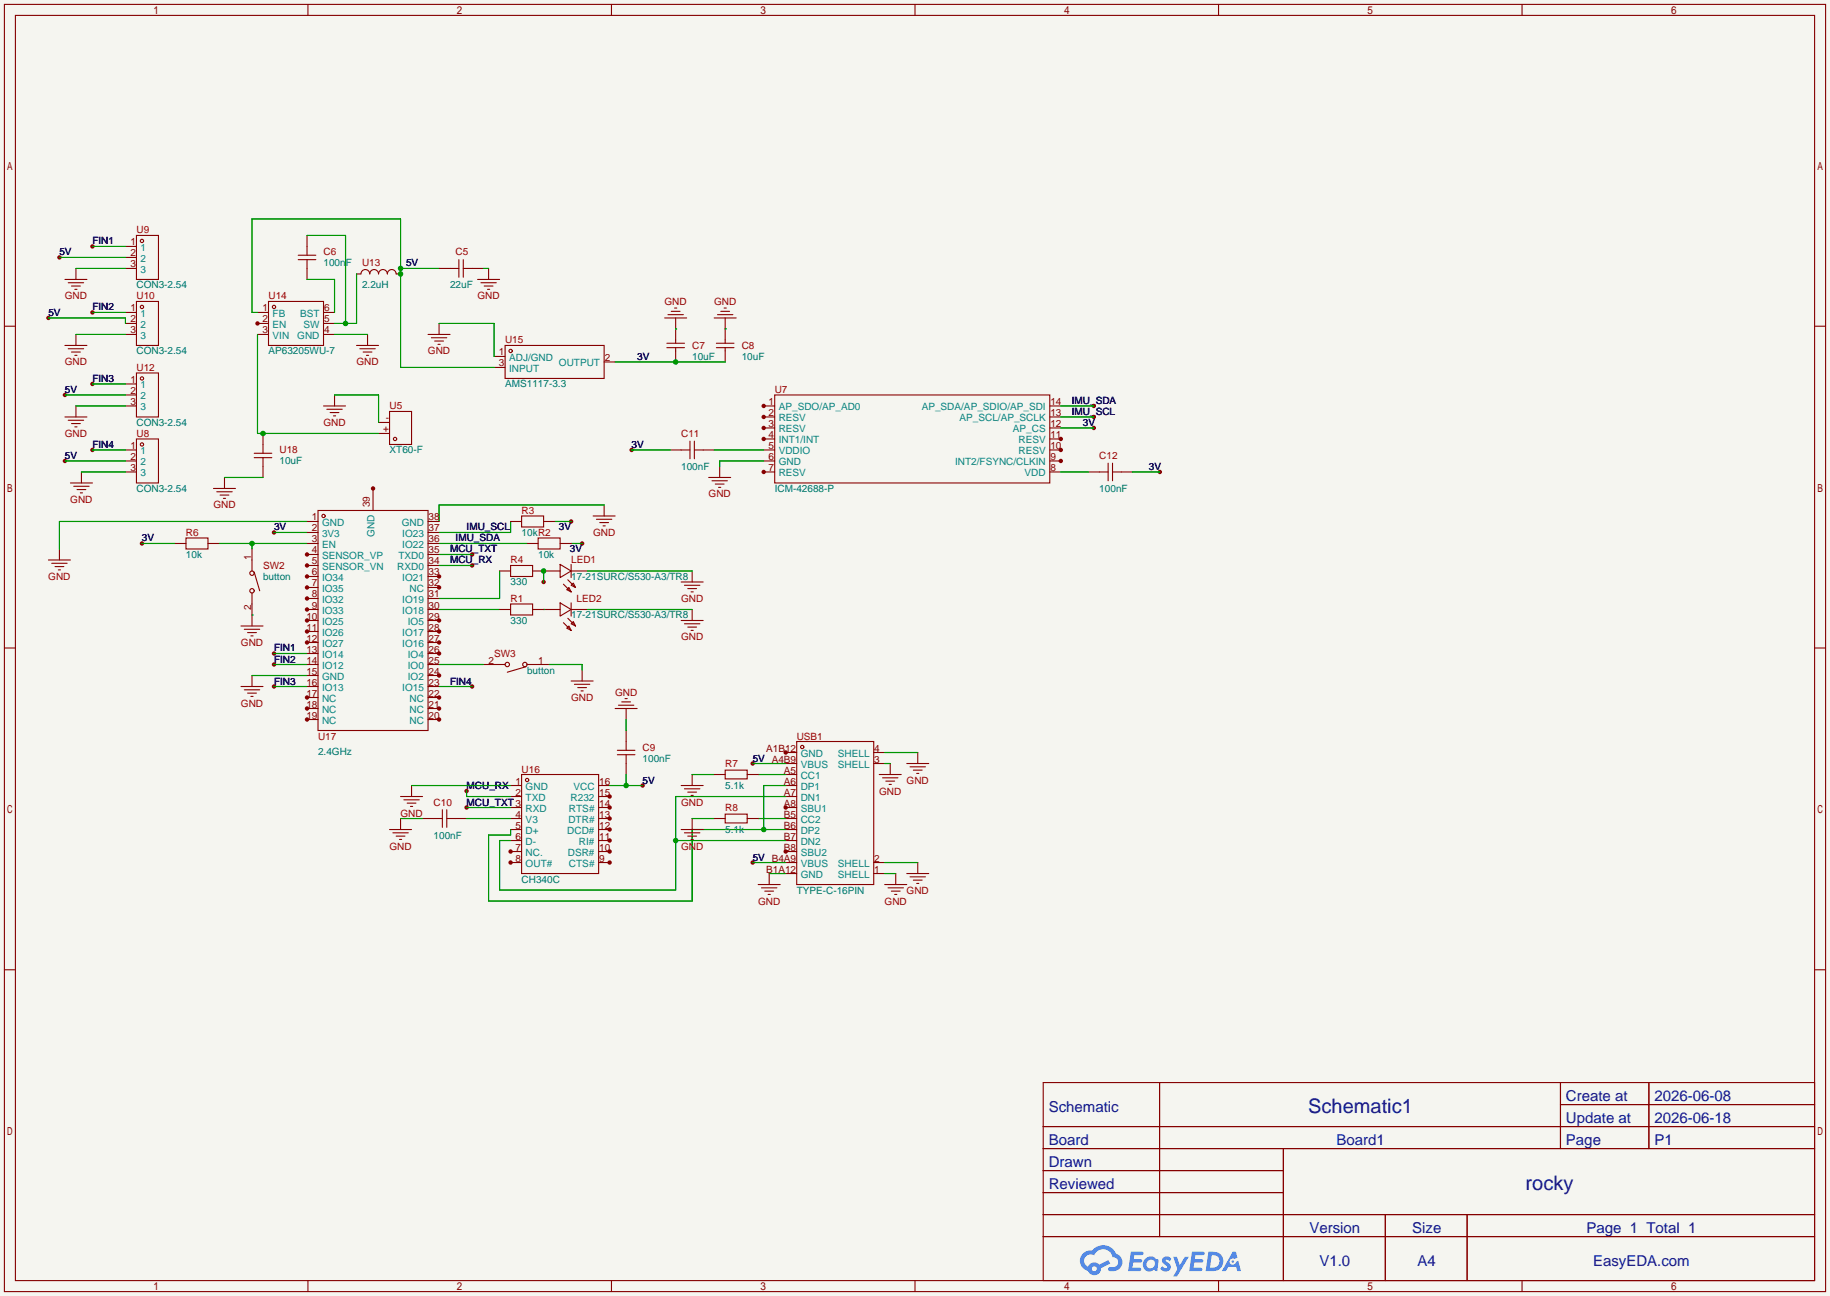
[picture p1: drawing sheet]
<svg xmlns="http://www.w3.org/2000/svg" width="422mm" height="299mm" viewBox="0 0 422 299" stroke-linecap="round" stroke-linejoin="round" font-family="sans-serif">
<path d="M0 0h422.4v299.2h-422.4z" fill="#f5f5f0"/>
<g fill="#850000">
<circle cx="176.3" cy="93.7" r=".51"/>
<circle cx="176.3" cy="96.3" r=".51"/>
<circle cx="176.3" cy="98.8" r=".51"/>
<circle cx="176.3" cy="101.3" r=".51"/>
<circle cx="176.3" cy="109" r=".51"/>
<circle cx="244.9" cy="106.4" r=".51"/>
<circle cx="244.9" cy="103.9" r=".51"/>
<circle cx="244.9" cy="101.3" r=".51"/>
<circle cx="59.4" cy="74.7" r=".51"/>
<circle cx="181.4" cy="173.7" r=".51"/>
<circle cx="181.4" cy="186.4" r=".51"/>
<circle cx="181.4" cy="196.6" r=".51"/>
<circle cx="117.9" cy="196.6" r=".51"/>
<circle cx="117.9" cy="199.1" r=".51"/>
<circle cx="140.7" cy="199.1" r=".51"/>
<circle cx="140.7" cy="196.6" r=".51"/>
<circle cx="140.7" cy="194.1" r=".51"/>
<circle cx="140.7" cy="191.5" r=".51"/>
<circle cx="140.7" cy="189" r=".51"/>
<circle cx="140.7" cy="186.4" r=".51"/>
<circle cx="140.7" cy="183.9" r=".51"/>
<circle cx="86.1" cy="112.8" r=".51"/>
<circle cx="101.3" cy="133.1" r=".51"/>
<circle cx="101.3" cy="135.6" r=".51"/>
<circle cx="101.3" cy="143.3" r=".51"/>
<circle cx="101.3" cy="145.8" r=".51"/>
<circle cx="101.3" cy="148.3" r=".51"/>
<circle cx="101.3" cy="150.9" r=".51"/>
<circle cx="101.3" cy="156" r=".51"/>
<circle cx="101.3" cy="161" r=".51"/>
<circle cx="101.3" cy="163.6" r=".51"/>
<circle cx="101.3" cy="166.1" r=".51"/>
<circle cx="70.9" cy="166.1" r=".51"/>
<circle cx="70.9" cy="163.6" r=".51"/>
<circle cx="70.9" cy="161" r=".51"/>
<circle cx="70.9" cy="148.3" r=".51"/>
<circle cx="70.9" cy="145.8" r=".51"/>
<circle cx="70.9" cy="143.3" r=".51"/>
<circle cx="70.9" cy="140.7" r=".51"/>
<circle cx="70.9" cy="138.2" r=".51"/>
<circle cx="70.9" cy="135.6" r=".51"/>
<circle cx="70.9" cy="133.1" r=".51"/>
<circle cx="70.9" cy="130.6" r=".51"/>
<circle cx="70.9" cy="128" r=".51"/>
<circle cx="13.7" cy="59.4" r=".51"/>
<circle cx="11.2" cy="73.4" r=".51"/>
<circle cx="15" cy="91.2" r=".51"/>
<circle cx="15" cy="106.4" r=".51"/>
<circle cx="63.2" cy="122.9" r=".51"/>
<circle cx="252.5" cy="93.7" r=".51"/>
<circle cx="252.5" cy="96.3" r=".51"/>
<circle cx="134.4" cy="125.5" r=".51"/>
<circle cx="131.8" cy="120.4" r=".51"/>
<circle cx="63.2" cy="150.9" r=".51"/>
<circle cx="63.2" cy="153.4" r=".51"/>
<circle cx="63.2" cy="158.5" r=".51"/>
<circle cx="109" cy="158.5" r=".51"/>
<circle cx="125.5" cy="134.4" r=".51"/>
<circle cx="21.3" cy="56.9" r=".51"/>
<circle cx="21.3" cy="72.1" r=".51"/>
<circle cx="21.3" cy="88.6" r=".51"/>
<circle cx="21.3" cy="103.9" r=".51"/>
<circle cx="148.3" cy="181.4" r=".51"/>
<circle cx="109" cy="130.6" r=".51"/>
<circle cx="109" cy="128" r=".51"/>
<circle cx="107.7" cy="186.4" r=".51"/>
<circle cx="107.7" cy="182.6" r=".51"/>
<circle cx="32.8" cy="125.5" r=".51"/>
<circle cx="173.7" cy="199.1" r=".51"/>
<circle cx="173.7" cy="176.3" r=".51"/>
<circle cx="145.8" cy="103.9" r=".51"/>
<circle cx="267.7" cy="109" r=".51"/>
<circle cx="252.5" cy="98.8" r=".51"/>
</g>
<g fill="none" stroke="#850000" stroke-width=".25">
<path d="M1 1h420.4v297.2h-420.4zM3.6 3.6h415.2v292.1h-415.2zM71.1 1v2.6M141.1 1v2.6M211.2 1v2.6M281.3 1v2.6M351.3 1v2.6M1 75.3h2.6M418.8 75.3h2.6M1 149.6h2.6M418.8 149.6h2.6M1 223.9h2.6"/>
<path d="M418.8 223.9h2.6M240.8 249.9h178v45.8h-178zM267.7 249.9v35.6M360.2 249.9v15.3M360.2 255h58.6M380.6 249.9v15.3M240.8 260.1h178M240.8 265.2h178M240.8 270.3h55.4M240.8 275.3h55.4M296.2 265.2v30.5M71.1 295.7v2.5"/>
<path d="M141.1 295.7v2.5M211.2 295.7v2.5M240.8 280.4h178M240.8 285.5h178M281.3 295.7v2.5M319.8 280.4v15.3M338.6 280.4v15.3M351.3 295.7v2.5"/>
</g>
<g fill="#5487ff">
<path d="M268.5 290.3a1.3 1.3 0 0 1 1.9 .3l-.4 .6a.54 .54 0 0 0-1-.2l.2 .2a1.28 1.28 0 0 1 .8 2 1.53 1.53 0 0 1-2.2-.3l.5-.6 .8 .5a.31 .31 0 0 0 .3-.3 .31 .31 0 0 0-.2-.3 1.12 1.12 0 0 1-.7-1.9z"/>
<path d="M270.8 290.2h.8l.7 1.9 1.2-1.9h.9l-2.7 4.5h-.9l1-1.7z"/>
<path d="M261 289h2.3a.46 .46 0 0 1 .5 .1 .46 .46 0 0 1 .1 .5l-.3 .2h-1.8l-.1 .9h1.6a.4 .4 0 0 1 .3 .4 .4 .4 0 0 1-.4 .4h-1.6l-.2 1.2h1.4a.46 .46 0 0 1 .5 .1 .46 .46 0 0 1 .1 .5l-.4 .2h-2.6z"/>
<path d="M275.1 289h2.3a.47 .47 0 0 1 .5 .1 .47 .47 0 0 1 .1 .5l-.3 .2h-1.8l-.1 .9h1.6a.4 .4 0 0 1 .4 .4 .4 .4 0 0 1-.5 .4h-1.6l-.2 1.2h1.4a.46 .46 0 0 1 .5 .1 .46 .46 0 0 1 .1 .5l-.4 .2h-2.6z"/>
<path d="M284.5 289h.8l.3 1.3-.6 .4a.75 .75 0 0 0-1.1 .3 .75 .75 0 0 0 .5 1 .75 .75 0 0 0 .9-.6l.5-.3 .6 2.4h-.8l-.3-1h-1.8l-.5 1h-1z"/>
<path d="M278.9 289l-.6 4.5h1.4a2.27 2.27 0 0 0 2.7-2.3 2.27 2.27 0 0 0-2.7-2.2zM279.7 289.8a1.5 1.5 0 0 1 1.8 1.5 1.5 1.5 0 0 1-1.9 1.4h-.3z"/>
<path d="M264.4 290.6a1.6 1.6 0 0 0-.4 2.3 1.6 1.6 0 0 0 2.3 .2l.8 .4 .3-2.5-.1-.3h-.5a1.58 1.58 0 0 0-2.4-.1zM265 291.1a.99 .99 0 0 1 1.6 .6 .99 .99 0 0 1-1.3 1.1 .98 .98 0 0 1-.3-1.7z"/>
<path d="M250 289.4a2.37 2.37 0 0 0 1.1 4 1.54 1.54 0 0 0 1.8 1 1.54 1.54 0 0 0 1.2-1.6l2.2-1.1-.5-.8-2.1 1.1a1.57 1.57 0 0 0-2.6 .4 1.5 1.5 0 0 1-.7-2.1 1.5 1.5 0 0 1 2.2-.5 2.23 2.23 0 0 1 2.3-1.4 2.23 2.23 0 0 1 1.9 1.8 1.16 1.16 0 0 1 1.3 1.1 1.16 1.16 0 0 1-1.1 1.3h-.7a.47 .47 0 0 0-.5 .3 .47 .47 0 0 0 .4 .6 2.14 2.14 0 0 0 2.7-1.4 2.14 2.14 0 0 0-1.3-2.7 3.2 3.2 0 0 0-5.5-.7l-1.1 .1zM252 292.9a.6 .6 0 0 1 1.2 0 .6 .6 0 0 1-1.2 0z"/>
<circle cx="284.6" cy="291.3" r=".28"/>
</g>
<g fill="none" stroke="#850000" stroke-width=".25">
<path d="M29 56.9h2.5M29 59.4h2.5M31.5 54.4h5.1v10.1h-5.1zM68.8 58.9h4.1M68.8 59.9h4.1M70.9 54.4v4.5M70.9 59.9v4.6M105.9 59.9v4.1M106.9 59.9v4.1M15 79.8h5.1M15 64.5h5.1M15.7 65.3h3.6"/>
<path d="M16.5 66h2M17.3 66.8h.5M17.5 62v2.5M17.5 77.2v2.6M29 62h2.5M29 72.1h2.5M29 74.7h2.5M29 77.2h2.5M31.5 69.6h5.1v10.2h-5.1zM59.4 72.1h2.6M59.4 74.7h2.6M59.4 77.2h2.6"/>
<path d="M62 69.6h12.7v10.2h-12.7zM74.7 72.1h2.5M74.7 74.7h2.5M74.7 77.2h2.5M82.3 63.2h1a1.02 1.02 0 0 1 1-1 1.02 1.02 0 0 1 1 1 1.02 1.02 0 0 1 1.1-1 1.02 1.02 0 0 1 1 1 1.02 1.02 0 0 1 1-1 1.02 1.02 0 0 1 1 1 1.02 1.02 0 0 1 1-1 1.02 1.02 0 0 1 1 1h1.1M82.3 79.8h5.1M84.8 77.2v2.6M98.8 77.2h5.1M99.6 78h3.5M100.3 78.7h2.1M101.1 79.5h.5M101.3 62h4.6"/>
<path d="M101.3 74.7v2.5M106.9 62h4.6M110.2 64.5h5.1M111 65.3h3.6M111.8 66h2M112.5 66.8h.5M112.8 62v2.5M116.6 79.8h22.8v7.6h-22.8zM153.4 73.4h5.1M153.9 79.2h4.1M154.2 72.6h3.5M154.9 71.9h2.1"/>
<path d="M155.7 71.1h.5M156 73.4v5.8M164.8 73.4h5.1M165.4 79.2h4M165.6 72.6h3.6M166.4 71.9h2M167.1 71.1h.5M167.4 73.4v5.8M15 96.3h5.1M15.7 80.5h3.6M15.7 97h3.6M16.5 81.3h2"/>
<path d="M16.5 97.8h2M17.3 82h.5M17.3 98.6h.5M17.5 93.7v2.6M29 93.7h2.5M29 88.6h2.5M29 91.2h2.5M31.5 86.1h5.1v10.2h-5.1zM74.7 93.7h5.1M75.4 94.5h3.6M76.2 95.2h2M77 96h.5"/>
<path d="M77.2 91.2v2.5M83.1 80.5h3.5M83.8 81.3h2.1M84.6 82h.5M87.4 97.5h2.5M89.9 95h5.1v7.6h-5.1zM114 82.3h2.6M114 84.8h2.6M139.4 83.6h2.6M153.9 80.3h4.1M156 80.3v3.3M165.4 80.3h4"/>
<path d="M167.4 80.3v3.3M176.3 93.7h2.5M176.3 96.3h2.5M176.3 98.8h2.5M178.8 91.2h63.5v20.3h-63.5zM242.3 93.7h2.6M242.3 96.3h2.6M242.3 98.8h2.6M16.3 111.5h5M17 112.3h3.6M17.8 113h2M18.5 113.8h.5"/>
<path d="M18.8 109v2.5M29 103.9h2.5M29 106.4h2.5M29 109h2.5M31.5 101.3h5.1v10.2h-5.1zM49.3 112.8h5.1M50 113.5h3.6M50.8 114.3h2M51.6 115.1h.5M51.8 110.2v2.6M58.7 105.7h4M58.7 104.6h4"/>
<path d="M60.7 100.1v4.5M60.7 105.7v4.5M73.4 117.9h25.4v50.8h-25.4zM86.1 112.8v5.1M87.4 100.1h2.5M120.4 119.1h5.1v2.6h-5.1zM136.9 119.1h5.1M137.7 119.9h3.5M139.4 116.6v2.5M154.7 103.9h4.6M159.3 101.9v4M160.3 103.9h4.5"/>
<path d="M160.3 101.9v4M163.6 110.2h5.1M164.3 111h3.6M165.1 111.8h2M165.9 112.5h.5M166.1 107.7v2.5M176.3 101.3h2.5M176.3 103.9h2.5M176.3 106.4h2.5M176.3 109h2.5M242.3 101.3h2.6M242.3 103.9h2.6"/>
<path d="M242.3 106.4h2.6M242.3 109h2.6M251.2 109h4.6M255.8 106.9v4.1M256.8 109h4.6M256.8 106.9v4.1M11.2 129.3h5.1M11.9 130h3.6M12.7 130.8h2M13.5 131.6h.5M13.7 126.7v2.6M40.4 125.5h2.5"/>
<path d="M42.9 124.2h5.1v2.5h-5.1zM48 125.5h2.5M58.2 126.7v5.1M58.2 136.9v7.6M58.7 132.1l1.2 4.3M70.9 125.5h2.5M70.9 120.4h2.5M70.9 122.9h2.5M70.9 128h2.5M70.9 130.6h2.5M70.9 133.1h2.5M70.9 135.6h2.5"/>
<path d="M70.9 138.2h2.5M98.8 125.5h2.5M98.8 120.4h2.5M98.8 122.9h2.5M98.8 128h2.5M98.8 130.6h2.5M98.8 133.1h2.5M98.8 135.6h2.5M98.8 138.2h2.5M115.3 131.8h2.6M117.9 139.4h5v2.6h-5zM117.9 130.6h5v2.5h-5z"/>
<path d="M117.9 120.4h2.5M121.7 125.5h2.5M122.9 131.8h6.4M124.2 124.2h5.1v2.5h-5.1zM125.5 120.4h2.5M129.3 130.3l2.5 1.5-2.5 1.5zM129.3 139.2l2.5 1.5-2.5 1.5zM129.3 125.5h2.5M130 134.9l1.8 1.8M130.8 136.1l.5-.5 .5 1.1zM131.1 133.9l1.7 1.7M131.8 135.1l.5-.5 .5 1z"/>
<path d="M131.8 131.8h3.8M131.8 130.3v3M131.8 139.2v3M138.4 120.6h2.1M139.2 121.4h.5M157.2 134.4h5.1M158 135.1h3.5M158.7 135.9h2.1M159.5 136.7h.5M159.8 131.8v2.6M55.6 158.5h5.1M55.6 144.5h5.1"/>
<path d="M56.4 159.3h3.5M56.4 145.3h3.5M57.1 146h2.1M57.9 146.8h.5M58.2 156v2.5M70.9 140.7h2.5M70.9 158.5h2.5M70.9 143.3h2.5M70.9 153.4h2.5M70.9 145.8h2.5M70.9 148.3h2.5M70.9 150.9h2.5"/>
<path d="M70.9 156h2.5M98.8 140.7h2.5M98.8 158.5h2.5M98.8 143.3h2.5M98.8 153.4h2.5M98.8 145.8h2.5M98.8 148.3h2.5M98.8 150.9h2.5M98.8 156h2.5M111.5 153.4h5.1M115.3 140.7h2.6M121.4 153.9l-4.3 1.3"/>
<path d="M121.7 153.4h5M122.9 140.7h6.4M130 143.8l1.8 1.7M130.8 145l.5-.5 .5 1zM131.1 142.7l1.7 1.8M131.8 144l.5-.5 .5 1zM131.8 140.7h3.8M131.8 157.2h5.1M132.6 158h3.5M133.3 158.7h2.1M134.1 159.5h.5M134.4 154.7v2.5"/>
<path d="M157.2 143.3h5.1M158 144h3.5M158.7 144.8h2.1M159.5 145.5h.5M159.8 140.7v2.6M57.1 160h2.1M57.9 160.8h.5M70.9 163.6h2.5M70.9 161h2.5M70.9 166.1h2.5M98.8 163.6h2.5M98.8 161h2.5"/>
<path d="M98.8 166.1h2.5M120.4 178.8h17.8v22.9h-17.8zM142 163.6h5.1M142.5 174.2h4.1M142.5 173.2h4.1M142.7 162.8h3.6M143.5 162.1h2M144.3 161.3h.5M144.5 163.6v2.5M144.5 168.7v4.5M144.5 174.2v4.6M159.8 178.8v2.6"/>
<path d="M164.8 178.8h2.6M167.4 177.8h5.1v2h-5.1zM172.5 178.8h2.5M181.4 173.7h2.5M181.4 176.3h2.5M181.4 178.8h2.5M183.9 171.2h17.8v33h-17.8zM201.7 173.7h2.5M201.7 176.3h2.5M202.9 178.8h5.1M203.7 179.6h3.6M205.5 176.3v2.5"/>
<path d="M209.3 176.3h5.1M210.1 177h3.5M210.8 177.8h2.1M211.6 178.6h.5M211.8 173.7v2.6M89.9 191.5h5.1M90.7 192.3h3.5M91.4 193h2.1M92.2 193.8h.5M92.5 183.9h5M92.5 189v2.5M93.2 184.7h3.6"/>
<path d="M94 185.4h2M94.7 186.2h.5M95 181.4v2.5M97.5 189h4.6M102.1 186.9v4.1M103.1 189h4.6M103.1 186.9v4.1M117.9 181.4h2.5M117.9 183.9h2.5M117.9 186.4h2.5M117.9 189h2.5M117.9 191.5h2.5"/>
<path d="M117.9 194.1h2.5M117.9 196.6h2.5M117.9 199.1h2.5M138.2 181.4h2.5M138.2 183.9h2.5M138.2 186.4h2.5M138.2 189h2.5M138.2 191.5h2.5M138.2 194.1h2.5M138.2 196.6h2.5M138.2 199.1h2.5M157.2 181.4h5.1"/>
<path d="M157.2 191.5h5.1M158 192.3h3.5M158 182.1h3.5M158.7 193h2.1M158.7 182.9h2.1M159.5 193.8h.5M159.5 183.6h.5M159.8 189v2.5M164.8 189h2.6M167.4 188h5.1v2h-5.1zM172.5 189h2.5M181.4 181.4h2.5"/>
<path d="M181.4 183.9h2.5M181.4 186.4h2.5M181.4 189h2.5M181.4 191.5h2.5M181.4 194.1h2.5M181.4 196.6h2.5M181.4 199.1h2.5M201.7 199.1h2.5M204.5 180.3h2M205.2 181.1h.5M211.8 199.1v2.6M175 204.2h5.1"/>
<path d="M175.8 205h3.5M176.5 205.7h2.1M177.3 206.5h.5M177.5 201.7v2.5M181.4 201.7h2.5M201.7 201.7h2.5M204.2 204.2h5.1M205 205h3.5M205.7 205.7h2.1M206.5 206.5h.5M206.8 201.7v2.5M209.3 201.7h5.1"/>
<path d="M210.1 202.4h3.5M210.8 203.2h2.1M211.6 204h.5"/>
<circle cx="32.8" cy="55.6" r=".38"/>
<circle cx="32.8" cy="70.9" r=".38"/>
<circle cx="63.2" cy="70.9" r=".38"/>
<circle cx="32.8" cy="87.4" r=".38"/>
<circle cx="117.9" cy="81" r=".38"/>
<circle cx="32.8" cy="102.6" r=".38"/>
<circle cx="74.7" cy="119.1" r=".38"/>
<circle cx="91.2" cy="101.3" r=".38"/>
<circle cx="58.2" cy="132.3" r=".51"/>
<circle cx="58.2" cy="136.4" r=".51"/>
<circle cx="117.1" cy="153.4" r=".51"/>
<circle cx="121.2" cy="153.4" r=".51"/>
<circle cx="185.2" cy="172.5" r=".38"/>
<circle cx="121.7" cy="180.1" r=".38"/>
</g>
<g fill="none" stroke="#009600" stroke-width=".25">
<path d="M13.7 59.4h15.3M21.3 56.9h7.7M70.9 54.4h8.9v20.3M11.2 73.4h17.8v1.3M17.5 62h11.5M17.5 77.2h11.5M21.3 72.1h7.7M59.4 77.2v22.9h28M59.4 72.1h-1.2v-21.6h34.3v34.3h21.5M70.9 64.5h6.3v7.6M77.2 77.2h7.6M82.3 63.2v11.5h-5.1"/>
<path d="M92.5 62h8.8M101.3 74.7h12.7v7.6M111.5 62h1.3M156 75.9h.1M167.4 75.9h.1M15 91.2h14M17.5 93.7h11.5M21.3 88.6h7.7M77.2 91.2h10.2v6.3M142 83.6h25.4M244.9 93.7h7.6M244.9 96.3h7.6"/>
<path d="M244.9 98.8h7.6M15 106.4h14M18.8 109h10.2M21.3 103.9h7.7M51.8 110.2h8.9M139.4 116.6h-38.1v3.8M145.8 103.9h8.9M164.8 103.9h11.5M176.3 106.4h-10.2v1.3M244.9 109h6.3M261.4 109h6.3M32.8 125.5h7.6"/>
<path d="M50.5 125.5h20.4M58.2 125.5v1.2M63.2 122.9h7.7M70.9 120.4h-57.2v6.3M101.3 125.5h20.4M101.3 130.6h7.7M101.3 128h7.7M115.3 131.8v6.4h-14M117.9 120.4v2.5h-16.6M125.5 131.8v2.6M128 120.4h3.8M131.8 125.5h2.6"/>
<path d="M135.6 131.8h24.2M58.2 142h.1M58.2 156h12.7M63.2 150.9h7.7M63.2 153.4h7.7M63.2 158.5h7.7M101.3 153.4h10.2M101.3 158.5h7.7M101.3 140.7h14M125.5 140.7h.1M126.7 153.4h7.7v1.3M135.6 140.7h24.2"/>
<path d="M144.5 166.1v2.6M144.5 178.8v2.6M159.8 178.8h5M173.7 176.3h7.7M175 178.8h6.4M204.2 176.3h1.3M204.2 173.7h7.6M92.5 189h5M95 181.4h22.9M107.7 189h10.2M107.7 182.6v1.3h10.2M107.7 186.4h10.2"/>
<path d="M117.9 191.5v1.3h-5.1v15.2h47v-16.5h21.6M140.7 181.4h7.6M156 194.1h25.4M159.8 189h5M173.7 199.1h7.7M175 189h6.4M181.4 183.9h-25.4v21.6h-40.7v-11.4h2.6M181.4 181.4h-5.1v10.1M204.2 199.1h7.6M177.5 201.7h3.9M204.2 201.7h2.6"/>
</g>
<g fill="#009600">
<circle cx="60.7" cy="100.1" r=".63"/>
<circle cx="79.8" cy="74.7" r=".63"/>
<circle cx="92.5" cy="62" r=".63"/>
<circle cx="92.5" cy="63.2" r=".63"/>
<circle cx="156" cy="83.6" r=".63"/>
<circle cx="125.5" cy="131.8" r=".63"/>
<circle cx="144.5" cy="181.4" r=".63"/>
<circle cx="156" cy="194.1" r=".63"/>
<circle cx="176.3" cy="191.5" r=".63"/>
<circle cx="58.2" cy="125.5" r=".63"/>
</g>
<g font-size="4.6" fill="#0000c2">
<text x="302" y="257">Schematic1</text>
<text x="352.1" y="274.8">rocky</text>
</g>
<g font-size="3.5" fill="#0000c2">
<text x="242.1" y="256.7">Schematic</text>
<text x="361.5" y="254.2">Create at</text>
<text x="381.9" y="254.2">2026-06-08</text>
<text x="361.5" y="259.2">Update at</text>
<text x="381.9" y="259.2">2026-06-18</text>
<text x="242.1" y="264.3">Board</text>
<text x="242.1" y="269.4">Drawn</text>
<text x="308.5" y="264.3">Board1</text>
<text x="361.5" y="264.3">Page</text>
<text x="381.9" y="264.3">P1</text>
<text x="242.1" y="274.5">Reviewed</text>
<text x="302.3" y="284.6">Version</text>
<text x="326" y="284.6">Size</text>
<text x="366.2" y="284.6">Page 1 Total 1</text>
<text x="304.6" y="292.3">V1.0</text>
<text x="327.2" y="292.3">A4</text>
<text x="367.7" y="292.3">EasyEDA.com</text>
</g>
<g font-size="2.3" fill="#a90000">
<text x="31.5" y="53.9">U9</text>
<text x="74.7" y="59">C6</text>
<text x="105.2" y="59">C5</text>
<text x="83.6" y="61.5">U13</text>
<text x="15" y="69.1">GND</text>
<text x="31.5" y="69.1">U10</text>
<text x="62" y="69.1">U14</text>
<text x="110.2" y="69.1">GND</text>
<text x="153.4" y="70.4">GND</text>
<text x="164.8" y="70.4">GND</text>
<text x="98.8" y="81.8">GND</text>
<text x="116.6" y="79.3">U15</text>
<text x="159.8" y="80.6">C7</text>
<text x="171.2" y="80.6">C8</text>
<text x="15" y="84.4">GND</text>
<text x="31.5" y="85.6">U12</text>
<text x="82.3" y="84.4">GND</text>
<text x="89.9" y="94.5">U5</text>
<text x="178.8" y="90.7">U7</text>
<text x="15" y="100.9">GND</text>
<text x="31.5" y="100.9">U8</text>
<text x="74.7" y="98.3">GND</text>
<text x="157.2" y="100.9">C11</text>
<text x="64.5" y="104.7">U18</text>
<text x="253.7" y="106">C12</text>
<text x="16.2" y="116.1">GND</text>
<text x="49.3" y="117.4">GND</text>
<text x="120.4" y="118.7">R3</text>
<text x="163.6" y="114.9">GND</text>
<text x="42.9" y="123.7">R6</text>
<text x="136.9" y="123.7">GND</text>
<text x="60.7" y="131.4">SW2</text>
<text x="117.9" y="130.1">R4</text>
<text x="131.8" y="130.1">LED1</text>
<text x="11.2" y="133.9">GND</text>
<text x="117.9" y="139">R1</text>
<text x="133.1" y="139">LED2</text>
<text x="157.2" y="139">GND</text>
<text x="55.6" y="149.1">GND</text>
<text x="157.2" y="147.9">GND</text>
<text x="114" y="151.7">SW3</text>
<text x="131.8" y="161.8">GND</text>
<text x="142" y="160.6">GND</text>
<text x="55.6" y="163.1">GND</text>
<text x="73.4" y="170.7">U17</text>
<text x="148.3" y="173.3">C9</text>
<text x="183.9" y="170.7">USB1</text>
<text x="120.4" y="178.4">U16</text>
<text x="167.4" y="177.1">R7</text>
<text x="100.1" y="186">C10</text>
<text x="157.2" y="186">GND</text>
<text x="202.9" y="183.4">GND</text>
<text x="209.3" y="180.9">GND</text>
<text x="92.4" y="188.5">GND</text>
<text x="167.4" y="187.2">R8</text>
<text x="89.9" y="196.1">GND</text>
<text x="157.2" y="196.1">GND</text>
<text x="175" y="208.8">GND</text>
<text x="204.2" y="208.8">GND</text>
<text x="209.3" y="206.3">GND</text>
</g>
<g font-size="2.3">
<text x="13.7" y="59">5V</text>
<text x="21.3" y="56.4">FIN1</text>
<text x="93.7" y="61.5">5V</text>
<text x="21.3" y="71.7">FIN2</text>
<text x="11.2" y="72.9">5V</text>
<text x="147.1" y="83.1">3V</text>
<text x="21.3" y="88.2">FIN3</text>
<text x="15" y="90.7">5V</text>
<text x="247.4" y="93.3">IMU_SDA</text>
<text x="247.4" y="95.8">IMU_SCL</text>
<text x="249.9" y="98.3">3V</text>
<text x="15" y="106">5V</text>
<text x="21.3" y="103.4">FIN4</text>
<text x="145.8" y="103.4">3V</text>
<text x="265.2" y="108.5">3V</text>
<text x="32.8" y="125">3V</text>
<text x="63.2" y="122.5">3V</text>
<text x="105.2" y="125">IMU_SDA</text>
<text x="107.7" y="122.5">IMU_SCL</text>
<text x="129" y="122.5">3V</text>
<text x="103.9" y="130.1">MCU_RX</text>
<text x="103.9" y="127.6">MCU_TXT</text>
<text x="131.5" y="127.6">3V</text>
<text x="63.2" y="150.4">FIN1</text>
<text x="63.2" y="153">FIN2</text>
<text x="63.2" y="158">FIN3</text>
<text x="103.9" y="158">FIN4</text>
<text x="173.7" y="175.8">5V A4B9</text>
<text x="107.7" y="186">MCU_TXT3</text>
<text x="107.7" y="182.2">MCU_RX</text>
<text x="148.3" y="180.9">5V</text>
<text x="173.7" y="198.7">5V B4A9</text>
</g>
<g font-size="2.3" fill="#840000">
<text x="30.1" y="56.7">1</text>
<text x="30.1" y="59.2">2</text>
<text x="30.1" y="61.7">3</text>
<text x="30.1" y="71.9">1</text>
<text x="60.6" y="71.9">1</text>
<text x="74.8" y="71.9">6</text>
<text x="30.1" y="74.4">2</text>
<text x="30.1" y="77">3</text>
<text x="60.6" y="74.4">2</text>
<text x="60.6" y="77">3</text>
<text x="74.8" y="77">4</text>
<text x="74.8" y="74.4">5</text>
<text x="115.2" y="82.1">1</text>
<text x="139.6" y="83.3">2</text>
<text x="30.1" y="88.4">1</text>
<text x="115.2" y="84.6">3</text>
<text x="30.1" y="91">2</text>
<text x="30.1" y="93.5">3</text>
<text x="177.4" y="93.5">1</text>
<text x="242.4" y="93.5">14</text>
<text x="88.4" y="99.8">+</text>
<text x="89" y="97.3">-</text>
<text x="177.4" y="96">2</text>
<text x="177.4" y="98.6">3</text>
<text x="177.4" y="101.1">4</text>
<text x="242.4" y="101.1">11</text>
<text x="242.4" y="98.6">12</text>
<text x="242.4" y="96">13</text>
<text x="30.1" y="103.7">1</text>
<text x="30.1" y="106.2">2</text>
<text x="177.4" y="103.7">5</text>
<text x="177.4" y="106.2">6</text>
<text x="242.4" y="106.2">9</text>
<text x="242.4" y="103.7">10</text>
<text x="30.1" y="108.7">3</text>
<text x="177.4" y="108.7">7</text>
<text x="242.4" y="108.7">8</text>
<text x="85.4" y="117.1" transform="rotate(-90 85.4 117.1)">39</text>
<text x="72" y="125.2">3</text>
<text x="72" y="122.7">2</text>
<text x="72" y="120.2">1</text>
<text x="98.9" y="120.2">38</text>
<text x="98.9" y="122.7">37</text>
<text x="98.9" y="125.2">36</text>
<text x="57.9" y="129.3" transform="rotate(-90 57.9 129.3)">1</text>
<text x="72" y="130.3">5</text>
<text x="72" y="127.8">4</text>
<text x="98.9" y="127.8">35</text>
<text x="98.9" y="130.3">34</text>
<text x="72" y="137.9">8</text>
<text x="72" y="135.4">7</text>
<text x="72" y="132.9">6</text>
<text x="98.9" y="132.9">33</text>
<text x="98.9" y="135.4">32</text>
<text x="98.9" y="137.9">31</text>
<text x="57.9" y="140.7" transform="rotate(-90 57.9 140.7)">2</text>
<text x="70.7" y="143">10</text>
<text x="72" y="140.5">9</text>
<text x="98.9" y="140.5">30</text>
<text x="98.9" y="143">29</text>
<text x="70.7" y="148.1">12</text>
<text x="70.7" y="145.6">11</text>
<text x="98.9" y="145.6">28</text>
<text x="98.9" y="148.1">27</text>
<text x="70.7" y="155.7">15</text>
<text x="70.7" y="153.2">14</text>
<text x="70.7" y="150.6">13</text>
<text x="98.9" y="150.6">26</text>
<text x="98.9" y="153.2">25</text>
<text x="98.9" y="155.7">24</text>
<text x="112.8" y="153.2">2</text>
<text x="124.2" y="153.2">1</text>
<text x="70.7" y="160.8">17</text>
<text x="70.7" y="158.3">16</text>
<text x="98.9" y="158.3">23</text>
<text x="98.9" y="160.8">22</text>
<text x="70.7" y="165.9">19</text>
<text x="70.7" y="163.3">18</text>
<text x="98.9" y="163.3">21</text>
<text x="98.9" y="165.9">20</text>
<text x="176.8" y="173.5">A1B12</text>
<text x="201.8" y="173.5">4</text>
<text x="180.9" y="178.6">A5</text>
<text x="201.8" y="176">3</text>
<text x="119" y="181.1">1</text>
<text x="119" y="183.7">2</text>
<text x="138.3" y="183.7">15</text>
<text x="138.3" y="181.1">16</text>
<text x="180.9" y="181.1">A6</text>
<text x="180.9" y="183.7">A7</text>
<text x="119" y="188.7">4</text>
<text x="119" y="191.3">5</text>
<text x="138.3" y="191.3">12</text>
<text x="138.3" y="188.7">13</text>
<text x="138.3" y="186.2">14</text>
<text x="180.9" y="186.2">A8</text>
<text x="180.9" y="188.7">B5</text>
<text x="180.9" y="191.3">B6</text>
<text x="119" y="193.8">6</text>
<text x="119" y="196.4">7</text>
<text x="138.3" y="196.4">10</text>
<text x="138.3" y="193.8">11</text>
<text x="180.9" y="193.8">B7</text>
<text x="180.9" y="196.4">B8</text>
<text x="119" y="198.9">8</text>
<text x="138.3" y="198.9">9</text>
<text x="176.8" y="201.4">B1A12</text>
<text x="201.8" y="201.4">1</text>
<text x="201.8" y="198.9">2</text>
</g>
<g font-size="2.3" fill="#008484">
<text x="32.4" y="57.9">1</text>
<text x="32.4" y="60.5">2</text>
<text x="32.4" y="63">3</text>
<text x="32.4" y="73.2">1</text>
<text x="32.4" y="75.7">2</text>
<text x="62.9" y="73.2">FB</text>
<text x="62.9" y="75.7">EN</text>
<text x="69.2" y="73.2">BST</text>
<text x="70" y="75.7">SW</text>
<text x="32.4" y="78.3">3</text>
<text x="62.9" y="78.3">VIN</text>
<text x="68.6" y="78.3">GND</text>
<text x="117.5" y="83.3">ADJ/GND</text>
<text x="32.4" y="89.7">1</text>
<text x="117.5" y="85.9">INPUT</text>
<text x="129" y="84.6">OUTPUT</text>
<text x="32.4" y="92.2">2</text>
<text x="32.4" y="94.8">3</text>
<text x="179.8" y="94.8">AP_SDO/AP_AD0</text>
<text x="212.8" y="94.8">AP_SDA/AP_SDIO/AP_SDI</text>
<text x="179.8" y="97.3">RESV</text>
<text x="179.8" y="99.8">RESV</text>
<text x="221.5" y="97.3">AP_SCL/AP_SCLK</text>
<text x="233.8" y="99.8">AP_CS</text>
<text x="32.4" y="104.9">1</text>
<text x="32.4" y="107.5">2</text>
<text x="179.8" y="102.4">INT1/INT</text>
<text x="179.8" y="104.9">VDDIO</text>
<text x="179.8" y="107.5">GND</text>
<text x="220.5" y="107.5">INT2/FSYNC/CLKIN</text>
<text x="235.1" y="104.9">RESV</text>
<text x="235.1" y="102.4">RESV</text>
<text x="32.4" y="110">3</text>
<text x="179.8" y="110">RESV</text>
<text x="236.5" y="110">VDD</text>
<text x="74.3" y="124">3V3</text>
<text x="74.3" y="121.4">GND</text>
<text x="86.4" y="124" transform="rotate(-90 86.4 124)">GND</text>
<text x="92.7" y="121.4">GND</text>
<text x="92.9" y="124">IO23</text>
<text x="74.3" y="131.6">SENSOR_VN</text>
<text x="74.3" y="129.1">SENSOR_VP</text>
<text x="74.3" y="126.5">EN</text>
<text x="91.7" y="131.6">RXD0</text>
<text x="92" y="129.1">TXD0</text>
<text x="92.9" y="126.5">IO22</text>
<text x="74.3" y="136.7">IO35</text>
<text x="74.3" y="134.1">IO34</text>
<text x="92.9" y="134.1">IO21</text>
<text x="94.5" y="136.7">NC</text>
<text x="74.3" y="141.8">IO33</text>
<text x="74.3" y="139.2">IO32</text>
<text x="92.9" y="139.2">IO19</text>
<text x="92.9" y="141.8">IO18</text>
<text x="74.3" y="149.4">IO27</text>
<text x="74.3" y="146.8">IO26</text>
<text x="74.3" y="144.3">IO25</text>
<text x="92.9" y="146.8">IO17</text>
<text x="92.9" y="149.4">IO16</text>
<text x="94.1" y="144.3">IO5</text>
<text x="74.3" y="154.5">IO12</text>
<text x="74.3" y="151.9">IO14</text>
<text x="94.1" y="151.9">IO4</text>
<text x="94.1" y="154.5">IO0</text>
<text x="74.3" y="159.5">IO13</text>
<text x="74.3" y="157">GND</text>
<text x="92.9" y="159.5">IO15</text>
<text x="94.1" y="157">IO2</text>
<text x="74.3" y="167.2">NC</text>
<text x="74.3" y="164.6">NC</text>
<text x="74.3" y="162.1">NC</text>
<text x="94.5" y="162.1">NC</text>
<text x="94.5" y="164.6">NC</text>
<text x="94.5" y="167.2">NC</text>
<text x="184.8" y="174.8">GND</text>
<text x="184.8" y="177.3">VBUS</text>
<text x="184.8" y="179.9">CC1</text>
<text x="193.4" y="177.3">SHELL</text>
<text x="193.4" y="174.8">SHELL</text>
<text x="121.3" y="182.4">GND</text>
<text x="121.3" y="184.9">TXD</text>
<text x="131.7" y="184.9">R232</text>
<text x="132.4" y="182.4">VCC</text>
<text x="184.8" y="182.4">DP1</text>
<text x="184.8" y="184.9">DN1</text>
<text x="121.3" y="187.5">RXD</text>
<text x="121.3" y="190">V3</text>
<text x="131.2" y="190">DTR#</text>
<text x="131.3" y="187.5">RTS#</text>
<text x="184.8" y="187.5">SBU1</text>
<text x="184.8" y="190">CC2</text>
<text x="121.3" y="192.6">D+</text>
<text x="121.3" y="195.1">D-</text>
<text x="121.3" y="197.6">NC.</text>
<text x="131" y="192.6">DCD#</text>
<text x="131.1" y="197.6">DSR#</text>
<text x="133.6" y="195.1">RI#</text>
<text x="184.8" y="192.6">DP2</text>
<text x="184.8" y="195.1">DN2</text>
<text x="184.8" y="197.6">SBU2</text>
<text x="121.3" y="200.2">OUT#</text>
<text x="131.3" y="200.2">CTS#</text>
<text x="184.8" y="200.2">VBUS</text>
<text x="184.8" y="202.7">GND</text>
<text x="193.4" y="202.7">SHELL</text>
<text x="193.4" y="200.2">SHELL</text>
</g>
<g font-size="2.3" fill="#006464">
<text x="74.7" y="61.5">100nF</text>
<text x="31.5" y="66.6">CON3-2.54</text>
<text x="83.6" y="66.6">2.2uH</text>
<text x="103.9" y="66.6">22uF</text>
<text x="31.5" y="81.8">CON3-2.54</text>
<text x="62" y="81.8">AP63205WU-7</text>
<text x="159.8" y="83.1">10uF</text>
<text x="171.2" y="83.1">10uF</text>
<text x="116.6" y="89.5">AMS1117-3.3</text>
<text x="31.5" y="98.3">CON3-2.54</text>
<text x="64.5" y="107.2">10uF</text>
<text x="89.9" y="104.7">XT60-F</text>
<text x="31.5" y="113.6">CON3-2.54</text>
<text x="157.2" y="108.5">100nF</text>
<text x="178.8" y="113.6">ICM-42688-P</text>
<text x="253.7" y="113.6">100nF</text>
<text x="120.4" y="123.7">10kR2</text>
<text x="42.9" y="128.8">10k</text>
<text x="124.2" y="128.8">10k</text>
<text x="60.7" y="133.9">button</text>
<text x="117.9" y="135.2">330</text>
<text x="131.8" y="133.9">17-21SURC/S530-A3/TR8</text>
<text x="131.8" y="142.8">17-21SURC/S530-A3/TR8</text>
<text x="117.9" y="144.1">330</text>
<text x="121.7" y="155.5">button</text>
<text x="73.4" y="174.3">2.4GHz</text>
<text x="148.3" y="175.8">100nF</text>
<text x="167.4" y="182.2">5.1k</text>
<text x="100.1" y="193.6">100nF</text>
<text x="167.4" y="192.3">5.1k</text>
<text x="120.4" y="203.8">CH340C</text>
<text x="183.9" y="206.3">TYPE-C-16PIN</text>
</g>
</svg>
